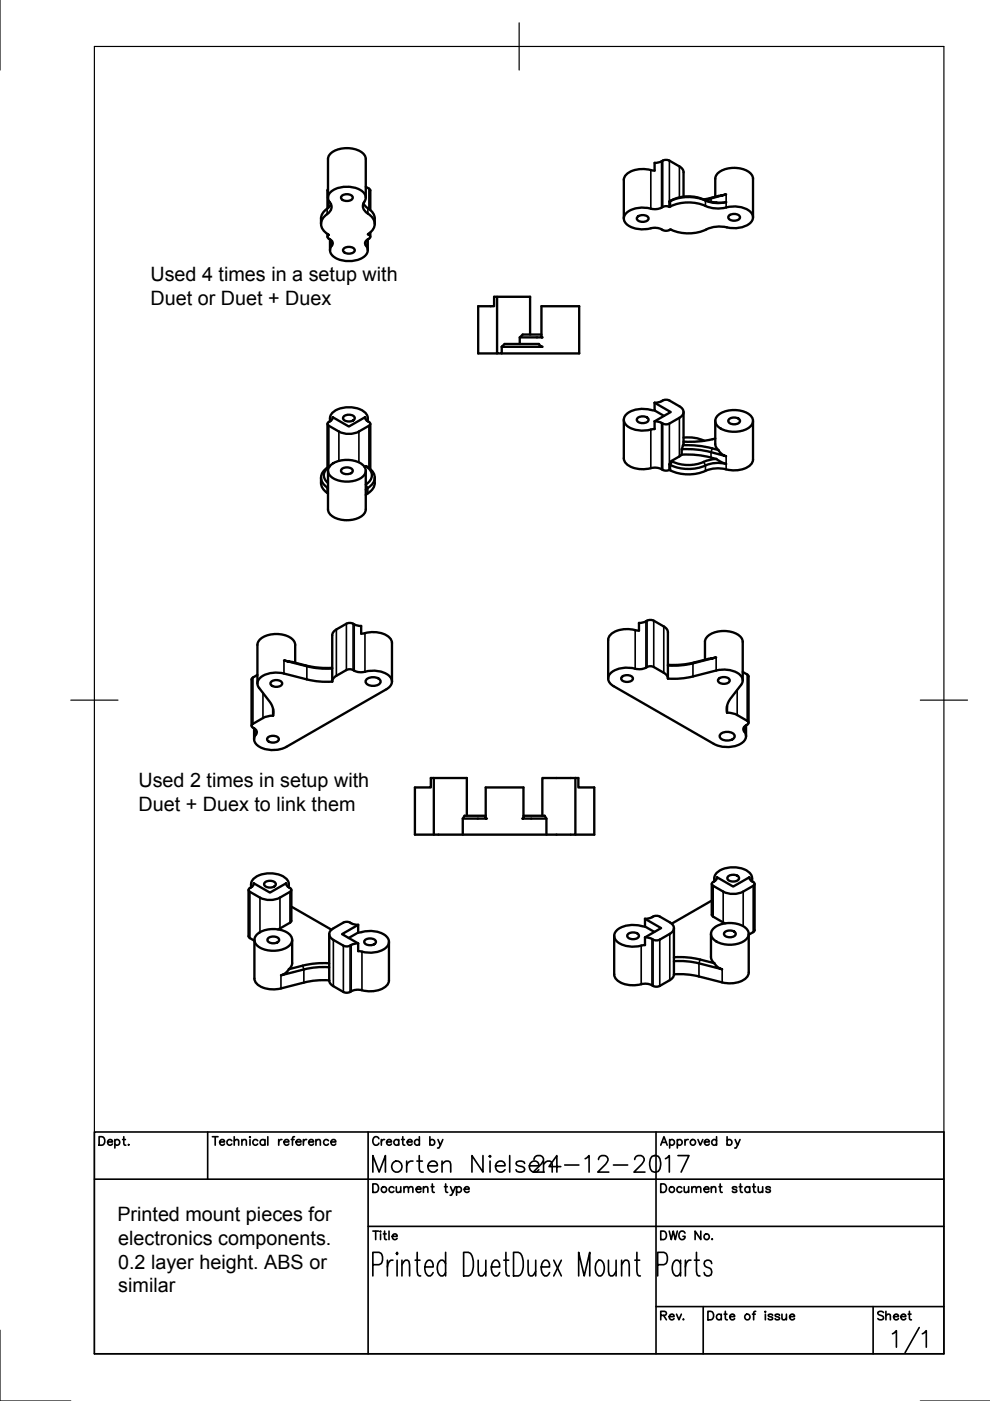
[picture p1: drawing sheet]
<svg xmlns="http://www.w3.org/2000/svg" width="210mm" height="297mm" viewBox="0 0 210 297" stroke-linecap="round" stroke-linejoin="round" font-family="sans-serif">
<!-- layer: Visible -->
<g fill="none" stroke="#000" stroke-width=".5">
<path d="M77.6 39.6l.8 .5 .1 .3v4.1M69.4 49.6v.6M69.5 41.9v-8.2a2.71 2.71 0 0 1 2.5-2.1 5.4 5.4 0 0 1 5.2 1.2l.4 .9v8.2M69.5 40.1l-.1 4.1M70 50.8a.51 .51 0 0 1-.5-.4 .51 .51 0 0 1 .2-.6 2.42 2.42 0 0 1-1.6-2.1 2.42 2.42 0 0 1 1.3-2.3 1.78 1.78 0 0 0 .3-2.9 1.87 1.87 0 0 1 1.3-2.4 5.6 5.6 0 0 1 6.3 1 1.69 1.69 0 0 1-.3 2.1 1.73 1.73 0 0 0 1 2.1 2.39 2.39 0 0 1 1.4 2.2 2.39 2.39 0 0 1-1.4 2.2 .54 .54 0 0 1 .5 .5 .54 .54 0 0 1-.5 .6M70 50.8v2.3M70.2 43.3l-.3 .5a3.4 3.4 0 0 0-1.8 3.7M72.4 41.6a1.54 1.54 0 0 1 2.4 .3 1.44 1.44 0 0 1-2.5 0zM72.8 52.8a1.54 1.54 0 0 1 2.4 .3 1.44 1.44 0 0 1-2.5 0zM77.1 43.1l.6 .8a3.2 3.2 0 0 1 1.8 3.6M78 50.8v2.3M78 50.8a.98 .98 0 0 0-.1 1.7 1.88 1.88 0 0 1-1.4 2.4 6 6 0 0 1-6-.7 1.62 1.62 0 0 1 0-2.4 .89 .89 0 0 0-.5-1"/>
<path d="M78.5 49.3v.9M132.7 45.3a5.9 5.9 0 0 1 5.8-1h.9l1.1-.4a1.58 1.58 0 0 1 1.4 0 9.2 9.2 0 0 1 8.2 0l1.9 .3 1.3-.1a6.2 6.2 0 0 1 5.9 1 1.7 1.7 0 0 1-.9 2.7 6.8 6.8 0 0 1-4.8 .3l-1.3-.1-1.3 .2a10.1 10.1 0 0 1-7.8 .8l-.9-.3a2.16 2.16 0 0 1-2.3-.2l-1.4-.2a6.2 6.2 0 0 1-5.8-.9 1.48 1.48 0 0 1 0-2.1zM135.1 46.1a1.54 1.54 0 0 1 2.4 .2 1.44 1.44 0 0 1-2.5 0zM141.9 42.7a9.2 9.2 0 0 1 8.2 0l1.9 .4 2-.3-.5 .1a9.3 9.3 0 0 1-4.3-.6 7.8 7.8 0 0 0-7.3 .4v1.2M144.9 41.7v-5.2a1.5 1.5 0 0 0-.9-1.2l-2.1-1.2a1.9 1.9 0 0 0-1.9 .2l-1.2 .2v1.7a6.7 6.7 0 0 0-6 .8l-.5 .8v.3v8.2M149.2 42.3l4.8-1.1-4.6 1.2M151.7 41.7v-3.8a2.71 2.71 0 0 1 2.4-2.1 5.4 5.4 0 0 1 5.2 1.2l.4 .9v8.2M154.5 45.8a1.54 1.54 0 0 1 2.4 .3 1.44 1.44 0 0 1-2.5 0zM105.4 62.9v12h1v-1.4M106.4 73.5a1.81 1.81 0 0 1 2-.6h4.9a1.45 1.45 0 0 1 1.5 .6h.2zM110.2 71.5h4.8l-.2-.2v-6.4h8v10h-16.4M112.4 70.9v-8h-7.6v2h-3.4v10h4"/>
<path d="M114.8 70.9h-2.8a1.48 1.48 0 0 0-1.5 .3l-.3 .3v1.4M69.4 89.9v9.2M69.5 99.8v8.2a2.71 2.71 0 0 0 2.5 2.1 5.4 5.4 0 0 0 5.2-1.2l.4-.9v-8.2M69.9 98.9a2.06 2.06 0 0 0-.4 3.5M69.9 98.8a3.9 3.9 0 0 0-1.8 2.4 2.98 2.98 0 0 0 1.4 2.3M70 89.3a.51 .51 0 0 0-.5 .4 .51 .51 0 0 0 .2 .6 6.7 6.7 0 0 0 4.6 1.7 7 7 0 0 0 3.9-1.7l.2-.2a.55 .55 0 0 0-.4-.8M70 88.6v.7M70.1 89.2a1.96 1.96 0 0 1 1.6-2.4 5.6 5.6 0 0 1 6 1l.3 1-.2 .4M70.1 98.6a5.9 5.9 0 0 1 6.9 0 1.65 1.65 0 0 1-.6 2.8 6 6 0 0 1-6.3-.4 1.53 1.53 0 0 1 0-2.4zM70.6 88.5l3.4 1.9 3.4-1.9M70.6 88.5h.1M70.6 88.5l-.2 .4-.4 .4"/>
<path d="M72.4 99.5a1.54 1.54 0 0 1 2.4 .3 1.44 1.44 0 0 1-2.5 0zM72.8 88.4a1.54 1.54 0 0 1 2.4 .2 1.44 1.44 0 0 1-2.5 0zM77.3 99l.3-.1a2.55 2.55 0 0 1 1.8 2.3 2.55 2.55 0 0 1-1.7 2.5l-.1 .1M77.4 88.5h.1M77.4 88.5l.1 .4 .5 .4M77.6 98.8a2.13 2.13 0 0 1 1.2 2 2.13 2.13 0 0 1-1.2 1.9M78 88.6v.7M78.5 89.9v9.6M132.3 89v8.2a3.1 3.1 0 0 0 3.1 2.2h2a3.9 3.9 0 0 1 3.4 .3l1.1-.1M135.1 88.7a1.54 1.54 0 0 1 2.4 .3 1.44 1.44 0 0 1-2.5 0zM138.8 85.4l3.4 2-3.4 1.9M138.8 85.4v1.6l2 1.2"/>
<path d="M138.8 85.4l.8-.1 .9-.4a1.57 1.57 0 0 1 1.4 0l2.1 1.2a1.29 1.29 0 0 1 .9 1.3 1.29 1.29 0 0 1-.8 1.2l-2.2 1.2a1.9 1.9 0 0 1-1.9-.3l-1.2-.2M138.8 87a7.4 7.4 0 0 0-5.7 .6 1.73 1.73 0 0 0-.8 1.7 1.73 1.73 0 0 0 1.4 1.5 7.8 7.8 0 0 0 5.1 .2v-1.7M144.5 96.4l-2.2 1.3-.4 .8v1.1M144.5 95.2a20 20 0 0 1 6.3 .7l3.2 .8-.9-.4-.8-.9M144.5 96.4a20.7 20.7 0 0 1 7.4 .9M144.8 94.4l-.3 .8v1.2M144.8 94.4a21.9 21.9 0 0 1 7.5 1M144.9 87.4v6.5l-.1 .5M144.9 92.8l2.7 .1 1.7 .6M151.7 89.2v4.9l.1 .7 .5 .6M151.7 93a21.4 21.4 0 0 1-6.8 .6M151.9 97.3l2.1 1.1a7.2 7.2 0 0 0-5.2 .6 9.1 9.1 0 0 1-6.9-.5"/>
<path d="M151.9 97.3l-1.4 .2a10.6 10.6 0 0 1-6.4 .9l-1.8-.7M152.2 88a5.9 5.9 0 0 1 6.9 0 1.65 1.65 0 0 1-.6 2.9 6 6 0 0 1-6.3-.4 1.53 1.53 0 0 1 0-2.5zM154.5 89a1.54 1.54 0 0 1 2.4 .2 1.44 1.44 0 0 1-2.5 0zM159.7 89.2v8.2a3 3 0 0 1-3.1 2.3h-1.3a9.3 9.3 0 0 0-5.2-.1 9.2 9.2 0 0 1-8.2 0M68.1 101.3a3.1 3.1 0 0 0 1.4 3.3M79.5 101.3a3.1 3.1 0 0 1-1.8 3.5l-.1 .1M149.5 139.9v-3.8a2.71 2.71 0 0 1 2.4-2.1 5.4 5.4 0 0 1 5.3 1.2l.3 .9v8.2M53.9 154.4v2.3M53.9 154.4a.99 .99 0 0 1 .1 1.8 1.97 1.97 0 0 0 1.6 2.4 6.4 6.4 0 0 0 5.1-.2M54.6 143.1l-1.1 .7-.2 .3v9.8M54.9 145.8l2.2 2.9a3.7 3.7 0 0 1 .8 3M56.7 156.5a1.54 1.54 0 0 1 2.4 .2 1.44 1.44 0 0 1-2.5 0z"/>
<path d="M57.4 144.6a1.54 1.54 0 0 1 2.4 .3 1.44 1.44 0 0 1-2.5 0zM57.9 150.3v1.4M57.9 151.7l-1.8 .4-2.7 1.6a.55 .55 0 0 0 .5 .7M62.6 140.5v-3.8a2.71 2.71 0 0 0-2.5-2.1 5.4 5.4 0 0 0-5.2 1.2l-.3 .9v8.2M65.1 144a16.8 16.8 0 0 0 5.3 .5M65.1 144l-4.9-1.2a5.5 5.5 0 0 0-5.3 1.2 1.43 1.43 0 0 0 0 1.8M70.4 144.5v-9.8a1.5 1.5 0 0 1 .9-1.2l2.1-1.3a1.9 1.9 0 0 1 2 .3l1.2 .2v1.7a6.7 6.7 0 0 1 6 .8l.5 .7v.4v8.2M70.4 141.6a17.8 17.8 0 0 1-5.6-.5l-4.6-1.1 4.9 1.3a16.8 16.8 0 0 0 5.3 .4M70.4 144.5a1.49 1.49 0 0 1 .9-1.2l2.1-1.2a2 2 0 0 1 2.1 .3l1.4 .1a6 6 0 0 1 5.9 1.1 1.67 1.67 0 0 1-.9 2.5l-21.2 12.3M77.7 144.1a2.09 2.09 0 0 1 3 .3 1.38 1.38 0 0 1-1.8 1 1.22 1.22 0 0 1-1.4-1zM128.9 143.9v-8.2a3.1 3.1 0 0 1 3.2-2.3h1.3l2.1 .3v-1.6l.8-.1 .9-.4a1.57 1.57 0 0 1 1.4 0l2.1 1.2a1.49 1.49 0 0 1 .9 1.2v9.9M131.8 143.6a1.54 1.54 0 0 1 2.4 .3 1.44 1.44 0 0 1-2.5 0z"/>
<path d="M141.6 143.9l3.9-.2 6.3-1.5a5.5 5.5 0 0 1 5.4 1.2 1.43 1.43 0 0 1-.1 1.8l-2.1 2.8a3.7 3.7 0 0 0-.8 3.1M141.6 143.9a1.49 1.49 0 0 0-.9-1.3l-2.1-1.2a2 2 0 0 0-2 .3l-1.5 .2a6 6 0 0 0-5.8 1 1.67 1.67 0 0 0 .8 2.6l21.2 12.2a6 6 0 0 0 6.3-.4 1.63 1.63 0 0 0 0-2.5 .89 .89 0 0 1 .6-1M141.6 141a17.8 17.8 0 0 0 5.6-.5l4.6-1.1-6.3 1.5-3.9 .2M152.3 144a1.54 1.54 0 0 1 2.4 .3 1.44 1.44 0 0 1-2.5 0zM152.7 155.7a2.09 2.09 0 0 1 3.1 .2 1.38 1.38 0 0 1-1.9 1.1 1.22 1.22 0 0 1-1.3-1.1zM154.2 149.7v1.4M154.2 151.1l1.7 .3 2.7 1.6a.55 .55 0 0 1-.4 .8M157.5 142.5l1.1 .6 .1 .3v9.8M158.2 153.8v2.3M92 165v12h30v-12M98.1 173.6h5.1l-.2-.3v-6.3h8v6.3l-.3 .3h5.2M99 173v-8h-7.7v2h-3.3v10h4"/>
<path d="M103 173h-3.8a.84 .84 0 0 0-1.1 .6v3.4M111 173h3.8a.84 .84 0 0 1 1.1 .6v3.4M122 165h-7v8M122 165h.6v2h3.4v10h-4M52.7 188.7v9.8l.1 .3 1.1 .7M53.2 188.1a.51 .51 0 0 0-.4 .4 .51 .51 0 0 0 .2 .6 6.7 6.7 0 0 0 4.6 1.7 7 7 0 0 0 3.9-1.7l.2-.2a.55 .55 0 0 0-.5-.8M53.2 187.5v.6M53.4 188a1.96 1.96 0 0 1 1.5-2.4 5.6 5.6 0 0 1 6.1 1.1l.2 .9-.1 .4M53.8 187.3l3.4 2 3.5-2M53.8 187.3v.1M53.8 187.3l-.1 .4-.5 .4M53.9 199.3v8.2a3 3 0 0 0 3.1 2.2h1.9l5.5-1.4a16.8 16.8 0 0 1 5.4-.4"/>
<path d="M54.5 198.1a5.9 5.9 0 0 1 6.8 0 1.65 1.65 0 0 1-.5 2.8 6 6 0 0 1-6.3-.4 1.53 1.53 0 0 1 0-2.4zM56.1 187.2a1.54 1.54 0 0 1 2.4 .3 1.44 1.44 0 0 1-2.5 0zM56.8 199a1.54 1.54 0 0 1 2.4 .3 1.44 1.44 0 0 1-2.5 0zM60.7 187.3l.1 .4 .4 .4M60.7 187.3v.1M61.2 187.5v.6M61.8 188.7l-.1 6.7-2.7 1.7M61.8 192.2l8.5 4.9M61.9 199.3v4.9a1.73 1.73 0 0 1-.6 1.3M69.8 198.1v9.8a1.51 1.51 0 0 0 .9 1.2l2.1 1.2a2 2 0 0 0 2.1-.3l.9-.2a8.4 8.4 0 0 0 5.3-.2 2.17 2.17 0 0 0 1.4-1.7v-8.2M75.9 196.1l-3.4 2 3.4 1.9M75.9 196.1v1.6"/>
<path d="M75.9 197.7l-2 1.2M75.9 196.1l-.8-.1-.9-.4a1.57 1.57 0 0 0-1.4 0l-2.1 1.2a1.29 1.29 0 0 0-.9 1.3 1.29 1.29 0 0 0 .9 1.2l2.1 1.2a1.9 1.9 0 0 0 2-.3l1.1-.2M75.9 197.7a7.4 7.4 0 0 1 5.7 .6 1.73 1.73 0 0 1 .8 1.7 1.73 1.73 0 0 1-1.3 1.4 7.8 7.8 0 0 1-5.2 .3v-1.7M77.3 199.4a1.54 1.54 0 0 1 2.4 .3 1.44 1.44 0 0 1-2.5 0zM133.1 198.1a1.54 1.54 0 0 1 2.4 .3 1.44 1.44 0 0 1-2.5 0zM136.8 194.8l3.4 2-3.4 1.9M136.8 194.8v1.6M136.8 196.4l1.9 1.2M136.8 194.8l.8-.1 .9-.4a1.57 1.57 0 0 1 1.4 0l2.1 1.3a1.29 1.29 0 0 1 .9 1.2 1.29 1.29 0 0 1-.9 1.2l-2.1 1.2a1.91 1.91 0 0 1-2-.3l-1.1-.2M136.8 196.4a7.4 7.4 0 0 0-5.7 .6 1.73 1.73 0 0 0-.8 1.8 1.73 1.73 0 0 0 1.3 1.4 7.8 7.8 0 0 0 5.2 .2v-1.7M142.9 196.8v9.8a1.5 1.5 0 0 1-.9 1.2l-2.1 1.2a2 2 0 0 1-2.1-.3l-.9-.1a8.4 8.4 0 0 1-5.3-.3 2.17 2.17 0 0 1-1.4-1.7v-8.2M150.7 198v4.9a1.73 1.73 0 0 0 .7 1.3"/>
<path d="M150.9 187.4l.1 6.7 2.7 1.7M150.9 190.9l-8.5 4.9M151.3 196.8a5.9 5.9 0 0 1 6.9 0 1.65 1.65 0 0 1-.6 2.8 6 6 0 0 1-6.3-.4 1.53 1.53 0 0 1 0-2.4zM151.5 186.9a.51 .51 0 0 0-.5 .3 .51 .51 0 0 0 .2 .6 6.7 6.7 0 0 0 4.6 1.7 7 7 0 0 0 3.9-1.7l.2-.2a.55 .55 0 0 0-.4-.7M151.5 186.2v.7M151.6 186.8a1.96 1.96 0 0 1 1.6-2.5 5.6 5.6 0 0 1 6 1.1l.3 .9-.2 .5M152 186l3.5 2 3.4-2M152 186v.1M152 186l-.1 .5-.4 .4M153.6 197.7a1.54 1.54 0 0 1 2.4 .3 1.44 1.44 0 0 1-2.5 0zM154.3 185.9a1.54 1.54 0 0 1 2.4 .3 1.44 1.44 0 0 1-2.5 0zM158.7 198l.1 8.2a3 3 0 0 1-3.1 2.2h-1.9l-7.1-1.7-3.8-.1"/>
<path d="M158.9 186l.1 .5 .5 .4M158.9 186v.1M159.5 186.2v.7M160 187.4v9.8l-.1 .3-1.2 .7M69.8 205.1a16.8 16.8 0 0 0-5.4 .4l-4.8 1.3 .9-.4 .8-.9M69.8 204.2a17.8 17.8 0 0 0-5.6 .5l-2.9 .8M142.9 203a17.8 17.8 0 0 1 5.5 .4l3 .8M142.9 203.8l3.8 .1 6.4 1.6-.9-.4-.8-.9"/>
</g>
<!-- layer: Visible Narrow -->
<g fill="none" stroke="#000" stroke-width=".35">
<path d="M78.2 40v4.3M138 36.1v8.1M140.3 34.2v9.8M140.5 34.1v9.8M141.9 34.1v8.6M144 35.3v6.5M69.4 44.3v1.1M69.7 42.6v1.4M70.4 51.1v1M77.6 51.1v1M78 44.1v1.2M78.2 49.5v.3"/>
<path d="M142.6 42.4l-.4 .2v1.2M149.2 42.3l.4 .2v1.2M151 41.9l-.2 .2v.7M154 41.2v2.8M69.7 90.3v8.6M69.9 98.8l-.4 .3M71.8 91.5v6.2M76.1 91.5v6.5M77.7 98.9l.5 .3M78.2 90.3v8.9M138 91.1v8.2M140.3 89.7v9.8"/>
<path d="M140.5 89.8v9.8M141.9 89.8v8.7M142.6 97.8l-.4 .8v1.1M144 88.6v8.2M149.2 97.9l.4 .8v1.1M151 95.1l-.2 .8v1.1M154 96.7v2.8M69.5 103.1l-.1 .2v1.2M77.6 102.7l.4 .8v1.1M71.3 133.5v9.8M73.4 132.2v9.9M74.9 132.2v9.9"/>
<path d="M75.1 132.4v9.8M77.4 134.2v8.2M134.7 133.6v8.2M137 131.7v9.9M137.2 131.6v9.8M138.6 131.6v9.8M140.7 132.8v9.8M151.8 139.4v2.8M53.6 143.6v9.9M54.3 154.7v1M55.8 146.9v5.3M60.2 140v2.8"/>
<path d="M64.8 141.1l.3 .2v2.7M147.2 140.5l-.3 .1v2.8M156.3 146.3v5.3M157.8 154.1v1M158.4 143v9.8M53 189.1v9.8M55.1 190.3v7.4M59.4 190.3v6.6M61.5 189.1v6.5M70.7 199.3v9.8M138.2 199.1v9.8M138.5 199.2v9.8"/>
<path d="M139.9 199.2v9.8M142 198v9.8M151.2 187.8v6.6M153.3 189v6.6M157.6 189v7.4M159.7 187.8v9.8M59.6 206.8v2.8M64.2 204.7l.2 .8v2.8M72.8 200.5v9.8M74.2 200.5v9.8M74.5 200.4v9.8M76.7 201.8v8.1"/>
<path d="M136 200.5v8.2M148.4 203.4l-.2 .8v2.8M153.1 205.5v2.8"/>
</g>
<!-- layer: Border -->
<path d="M0 -.1v15M20 9.9h180.1v277.1h-180.1zM110.1 4.8v10.1M15 148.4h10M195.1 148.4h10M0 282v15h15M195.1 297h14.9" fill="none" stroke="#000" stroke-width=".25"/>
<!-- layer: TitleBlock -->
<g fill="none" stroke="#000" stroke-width=".35">
<path d="M20 240h180.1v47h-180.1zM20 250h180.1M21 241h.6a.96 .96 0 0 1 .6 .9 .96 .96 0 0 1-.6 .9h-.6zM22.8 242.1h1a.55 .55 0 0 0-.7-.4 .55 .55 0 0 0-.2 .8 .54 .54 0 0 0 .9 0M24.4 241.9a.57 .57 0 0 1 .8-.1 .57 .57 0 0 1 0 .8 .57 .57 0 0 1-.8-.1M24.4 241.6v1.8M26 241.6h.6M26.2 241v1.5l.1 .2 .4 .1M27.3 242.6v.2l.1-.1M44 240v10M45 241h1.2M45.6 241v1.8"/>
<path d="M46.6 242.1h1a.55 .55 0 0 0-.8-.4 .55 .55 0 0 0-.1 .8 .54 .54 0 0 0 .9 0M49.1 241.9a.57 .57 0 0 0-.8-.1 .57 .57 0 0 0 0 .8 .57 .57 0 0 0 .8-.1M49.7 241.9l.4-.3 .4 .1 .1 1.1M49.7 241v1.8M51.3 241.9l.4-.3 .4 .1 .1 1.1M51.3 241.6v1.2M53 241v.2zM53 241.6v1.2M54.6 241.9a.57 .57 0 0 0-.8-.1 .57 .57 0 0 0 0 .8 .57 .57 0 0 0 .8-.1M56.2 241.9a.57 .57 0 0 0-.9-.1 .57 .57 0 0 0 0 .8 .57 .57 0 0 0 .9-.1M56.2 241.6v1.2M56.8 241v1.8"/>
<path d="M59.1 241.6v1.2M59.8 241.6a.58 .58 0 0 0-.7 .5M60.2 242.1h1a.55 .55 0 0 0-.7-.4 .55 .55 0 0 0-.2 .8 .54 .54 0 0 0 .9 0M61.8 241.6h.6M62.4 241l-.3 .1-.1 .2v1.5M62.8 242.1h1a.55 .55 0 0 0-.8-.4 .55 .55 0 0 0-.1 .8 .54 .54 0 0 0 .9 0M64.3 241.6v1.2M65 241.6a.58 .58 0 0 0-.7 .5M65.4 242.1h1.1a.55 .55 0 0 0-.8-.4 .55 .55 0 0 0-.2 .8 .54 .54 0 0 0 1 0M67 241.9l.4-.3 .4 .1 .1 1.1M67 241.6v1.2M69.6 241.9a.57 .57 0 0 0-.8-.1 .57 .57 0 0 0 0 .8 .57 .57 0 0 0 .8-.1"/>
<path d="M70.2 242.1h1a.55 .55 0 0 0-.8-.4 .55 .55 0 0 0-.2 .8 .54 .54 0 0 0 1 0M78.1 240v47M79.1 251h.6a.96 .96 0 0 1 .6 .9 .96 .96 0 0 1-.6 .9h-.6zM80.3 241.4a.66 .66 0 0 0-.7-.4 .66 .66 0 0 0-.5 .7v.4a.66 .66 0 0 0 .5 .7 .66 .66 0 0 0 .7-.4M80.9 241.6v1.2M81.5 241.6a.58 .58 0 0 0-.6 .5M82 242.1h1a.55 .55 0 0 0-.8-.5 .55 .55 0 0 0-.1 .9 .54 .54 0 0 0 .9 0M83.5 251.9a.57 .57 0 0 0-.8-.1 .57 .57 0 0 0 0 .8 .57 .57 0 0 0 .8 0M84 251.6l.1 1.1 .4 .1 .5-.3M84.5 241.9a.57 .57 0 0 0-.8-.1 .57 .57 0 0 0 0 .8 .57 .57 0 0 0 .8-.1M84.5 241.6v1.2M85 251.6v1.2"/>
<path d="M85.1 241.6h.6M85.4 241v1.5l.1 .2 .3 .1M85.7 252l.4-.4 .4 .1 .1 1.1M85.7 251.6v1.2M86.3 242.1h1.1a.55 .55 0 0 0-.8-.4 .55 .55 0 0 0-.2 .8 .54 .54 0 0 0 1 0M86.6 252l.4-.4 .5 .1v1.1M88.2 252.1h1.1a.55 .55 0 0 0-.8-.4 .55 .55 0 0 0-.2 .9 .54 .54 0 0 0 1 0M88.9 241.9a.57 .57 0 0 0-.8-.1 .57 .57 0 0 0 0 .8 .57 .57 0 0 0 .8-.1M88.9 241v1.8M89.8 252l.4-.4 .4 .1 .1 1.1M89.8 251.6v1.2M91.1 241.9a.57 .57 0 0 1 .9-.1 .57 .57 0 0 1 0 .8 .57 .57 0 0 1-.9-.1"/>
<path d="M91.1 241v1.8M91.7 251v1.5v.2l.4 .1M92.9 241.6l.5 1.2 .5-1.2M94.5 251v1.5l.1 .2 .3 .1M95.5 251.6l.5 1.2 .5-1.2M96 252.8l-.2 .5-.4 .1M96.8 251.9a.57 .57 0 0 1 .9-.1 .57 .57 0 0 1 0 .8 .57 .57 0 0 1-.9 0M96.8 251.6v1.8M98.4 252.1h1.1a.55 .55 0 0 0-.8-.4 .55 .55 0 0 0-.2 .9 .54 .54 0 0 0 1 0M139.1 240v47M140.1 242.8l.7-1.8 .7 1.8M140.1 251h.6a.96 .96 0 0 1 .6 .9 .96 .96 0 0 1-.6 .9h-.6z"/>
<path d="M142 241.9a.57 .57 0 0 1 .8-.1 .57 .57 0 0 1 0 .8 .57 .57 0 0 1-.8-.1M142 241.6v1.8M143.6 241.9a.57 .57 0 0 1 .9-.1 .57 .57 0 0 1 0 .8 .57 .57 0 0 1-.9-.1M143.6 241.6v1.8M144.6 251.9a.57 .57 0 0 0-.9-.1 .57 .57 0 0 0 0 .8 .57 .57 0 0 0 .9 0M145.1 251.6l.1 1.1 .4 .1 .4-.3M145.2 241.6v1.2M145.9 241.6a.58 .58 0 0 0-.7 .5M146 251.6v1.2M146.7 252l.4-.4 .5 .1v1.1M146.7 251.6v1.2M147.6 252l.5-.4 .4 .1 .1 1.1"/>
<path d="M148 241.6l.5 1.2 .5-1.2M149.3 252.1h1a.55 .55 0 0 0-.8-.4 .55 .55 0 0 0-.1 .9 .54 .54 0 0 0 .9 0M149.4 242.1h1a.55 .55 0 0 0-.8-.5 .55 .55 0 0 0-.2 .9 .54 .54 0 0 0 1 0M150.8 252l.4-.4 .5 .1 .1 1.1M150.8 251.6v1.2M151.9 241.9a.57 .57 0 0 0-.8-.1 .57 .57 0 0 0 0 .8 .57 .57 0 0 0 .8-.1M151.9 241v1.8M152.4 251.6h.6M152.7 251v1.5l.1 .2 .3 .1M154.2 241.9a.57 .57 0 0 1 .8-.1 .57 .57 0 0 1 0 .8 .57 .57 0 0 1-.8-.1M154.2 241v1.8M155.9 241.6l.5 1.2 .5-1.2"/>
<path d="M156.2 251.9a.54 .54 0 0 0-.9 0l.2 .2 .6 .2 .1 .3a.54 .54 0 0 1-.9 0M156.4 242.8l-.4 .6h-.2M156.7 251.6h.6M157 251v1.5l.1 .2 .3 .1M159 251.9a.57 .57 0 0 0-.9-.1 .57 .57 0 0 0 0 .8 .57 .57 0 0 0 .9 0M159 251.6v1.2M159.6 251.6h.6M159.8 251v1.5l.1 .2 .3 .1M160.8 251.6v1.1l.5 .1 .4-.3M161.7 251.6v1.2M163.3 251.9a.54 .54 0 0 0-.9 0l.1 .1 .7 .3 .1 .3a.54 .54 0 0 1-.9 0M78.1 260h122"/>
<path d="M79.1 268.1h1.3a1.49 1.49 0 0 0 0-2.6h-1.3v5M79.1 261h1.2M79.7 261v1.8M80.7 261v.2zM80.7 261.6v1.2M81.3 261.6h.6M81.5 261v1.5l.1 .2 .4 .1M82.1 267.2v3.3M82.5 261v1.8M83.2 262.1h1a.55 .55 0 0 0-.8-.4 .55 .55 0 0 0-.1 .9 .54 .54 0 0 0 .9 0M83.3 267.2h-.4l-.3 .2-.3 .5-.2 .7M84.2 265.5l.1 .3-.1 .2-.2-.2z"/>
<path d="M84.2 267.2v3.3M85.2 268.1l.8-.9h.4l.3 .2 .1 .7v2.4M85.2 267.2v3.3M88 267.2h1M88.5 265.5v4.1l.1 .7 .3 .2h.3M90.1 268.6h1.7a1.1 1.1 0 0 0-1-1.4 2.24 2.24 0 0 0 0 3.3h.4l.6-.7M94.5 267.9l-.6-.7h-.4a2.23 2.23 0 0 0 0 3.3h.4l.6-.7M94.5 265.5v5M98.3 265.5h1a2.05 2.05 0 0 1 1.1 1.9 4.2 4.2 0 0 1-.6 2.9l-.5 .2h-1zM101.4 267.2v2.4l.1 .7 .3 .2h.5l.7-.9M103 267.2v3.3M104.2 268.6h1.7a1.1 1.1 0 0 0-1-1.4 2.23 2.23 0 0 0 0 3.3h.5l.5-.7"/>
<path d="M106.8 267.2h1.1M107.3 265.5v4.1l.1 .7 .3 .2h.3M108.9 265.5h1a2.05 2.05 0 0 1 1 1.9 4.2 4.2 0 0 1-.6 2.9l-.4 .2h-1zM112 267.2v2.4l.1 .7 .3 .2h.4l.8-.9M113.6 267.2v3.3M114.8 268.6h1.7a1.1 1.1 0 0 0-1-1.4 2.23 2.23 0 0 0 0 3.3h.4l.6-.7M117.4 267.2l1.6 3.3M119 267.2l-1.6 3.3M122.7 270.5v-5l1.2 5 1.1-5v5M126.7 267.4l.3-.2h.4a2.23 2.23 0 0 1 0 3.3h-.4a2.32 2.32 0 0 1-.3-3.1zM129 267.2v2.4l.2 .7 .3 .2h.4l.7-.9M130.6 267.2v3.3"/>
<path d="M131.8 268.1l.7-.9h.5l.3 .2 .1 .7v2.4M131.8 267.2v3.3M134.6 267.2h1M135 265.5v4.1l.2 .7 .3 .2h.3M139.1 277h61M139.4 268.1h1.4a1.49 1.49 0 0 0 0-2.6h-1.4v5M140.1 261h.6a.96 .96 0 0 1 .6 .9 .96 .96 0 0 1-.6 .9h-.6zM141.9 261l.4 1.8 .5-1.8 .4 1.8 .4-1.8M144.3 267.9l-.6-.7h-.4a2.23 2.23 0 0 0 0 3.3h.4l.6-.7M144.3 267.2v3.3M145.2 261.4a.66 .66 0 0 0-.7-.4 .66 .66 0 0 0-.5 .7v.4a.65 .65 0 0 0 .6 .7 .65 .65 0 0 0 .6-.7h-.4M145.3 267.2v3.3"/>
<path d="M146.5 267.2h-.4l-.3 .2-.3 .5-.2 .7M147.2 267.2h1.1M147.7 265.5v4.1l.1 .7 .3 .2h.3M148.6 261v1.8l-1.2-1.8v1.8M149.1 277v10M150.1 278h.6a.96 .96 0 0 1 .6 .9 .96 .96 0 0 1-.6 .9h-.6zM150.9 267.9l-.1-.5-.5-.2h-.4l-.5 .2-.1 .5 .1 .5 1.1 .5a.89 .89 0 0 1 .3 1.2 .89 .89 0 0 1-1.4 .2l-.1-.5M151 262.6l-.1 .1h.2M152.9 278.9a.57 .57 0 0 0-.8-.1 .57 .57 0 0 0 0 .9 .57 .57 0 0 0 .8-.1M152.9 278.6v1.2M153.5 278.6h.6M153.8 278v1.5l.1 .2 .3 .1"/>
<path d="M154.7 279.1h1.1a.55 .55 0 0 0-.8-.4 .55 .55 0 0 0-.2 .9 .54 .54 0 0 0 1 0M159.5 278.6h.6M160.2 278l-.3 .1-.1 .3v1.4M162.3 278v.2zM162.3 278.6v1.2M163.8 278.9a.55 .55 0 0 0-.9 0l.1 .2 .7 .2 .1 .3a.54 .54 0 0 1-.9 0M165.3 278.9a.55 .55 0 0 0-1 0l.1 .2 .8 .2 .1 .3a.54 .54 0 0 1-1 0M165.8 278.6l.1 1.1 .4 .1 .4-.3M166.7 278.6v1.2M167.4 279.1h1.1a.55 .55 0 0 0-.8-.4 .55 .55 0 0 0-.2 .9 .54 .54 0 0 0 1 0M185.1 277v10M189.2 282.8l.9-.7v3.5"/>
<path d="M194.9 281.5l-3 5.3M195.6 282.8l.8-.7v3.5"/>
<circle cx="81.4" cy="252.2" r=".6"/>
<circle cx="142.4" cy="252.2" r=".59"/>
<circle cx="146.9" cy="242.2" r=".59"/>
<circle cx="149.8" cy="262.2" r=".6"/>
<circle cx="158.5" cy="279.2" r=".59"/>
</g>
<g font-size="7.1">
<text x="77.6" y="249.8">Morten Nielsen</text>
<text x="111.8" y="249.8">24-12-2017</text>
</g>
<g font-size="4.9">
<text x="138.6" y="281.2">Rev.</text>
<text x="184.9" y="281.2">Sheet</text>
</g>
<g font-size="4.2">
<text x="31.9" y="59.6">Used 4 times in a setup with</text>
<text x="31.9" y="64.6">Duet or Duet + Duex</text>
<text x="29.3" y="166.9">Used 2 times in setup with</text>
<text x="29.3" y="171.9">Duet + Duex to link them</text>
<text x="24.9" y="259">Printed mount pieces for</text>
<text x="25" y="264">electronics components.</text>
<text x="25" y="269">0.2 layer height. ABS or</text>
<text x="25.1" y="274">similar</text>
</g>
</svg>
